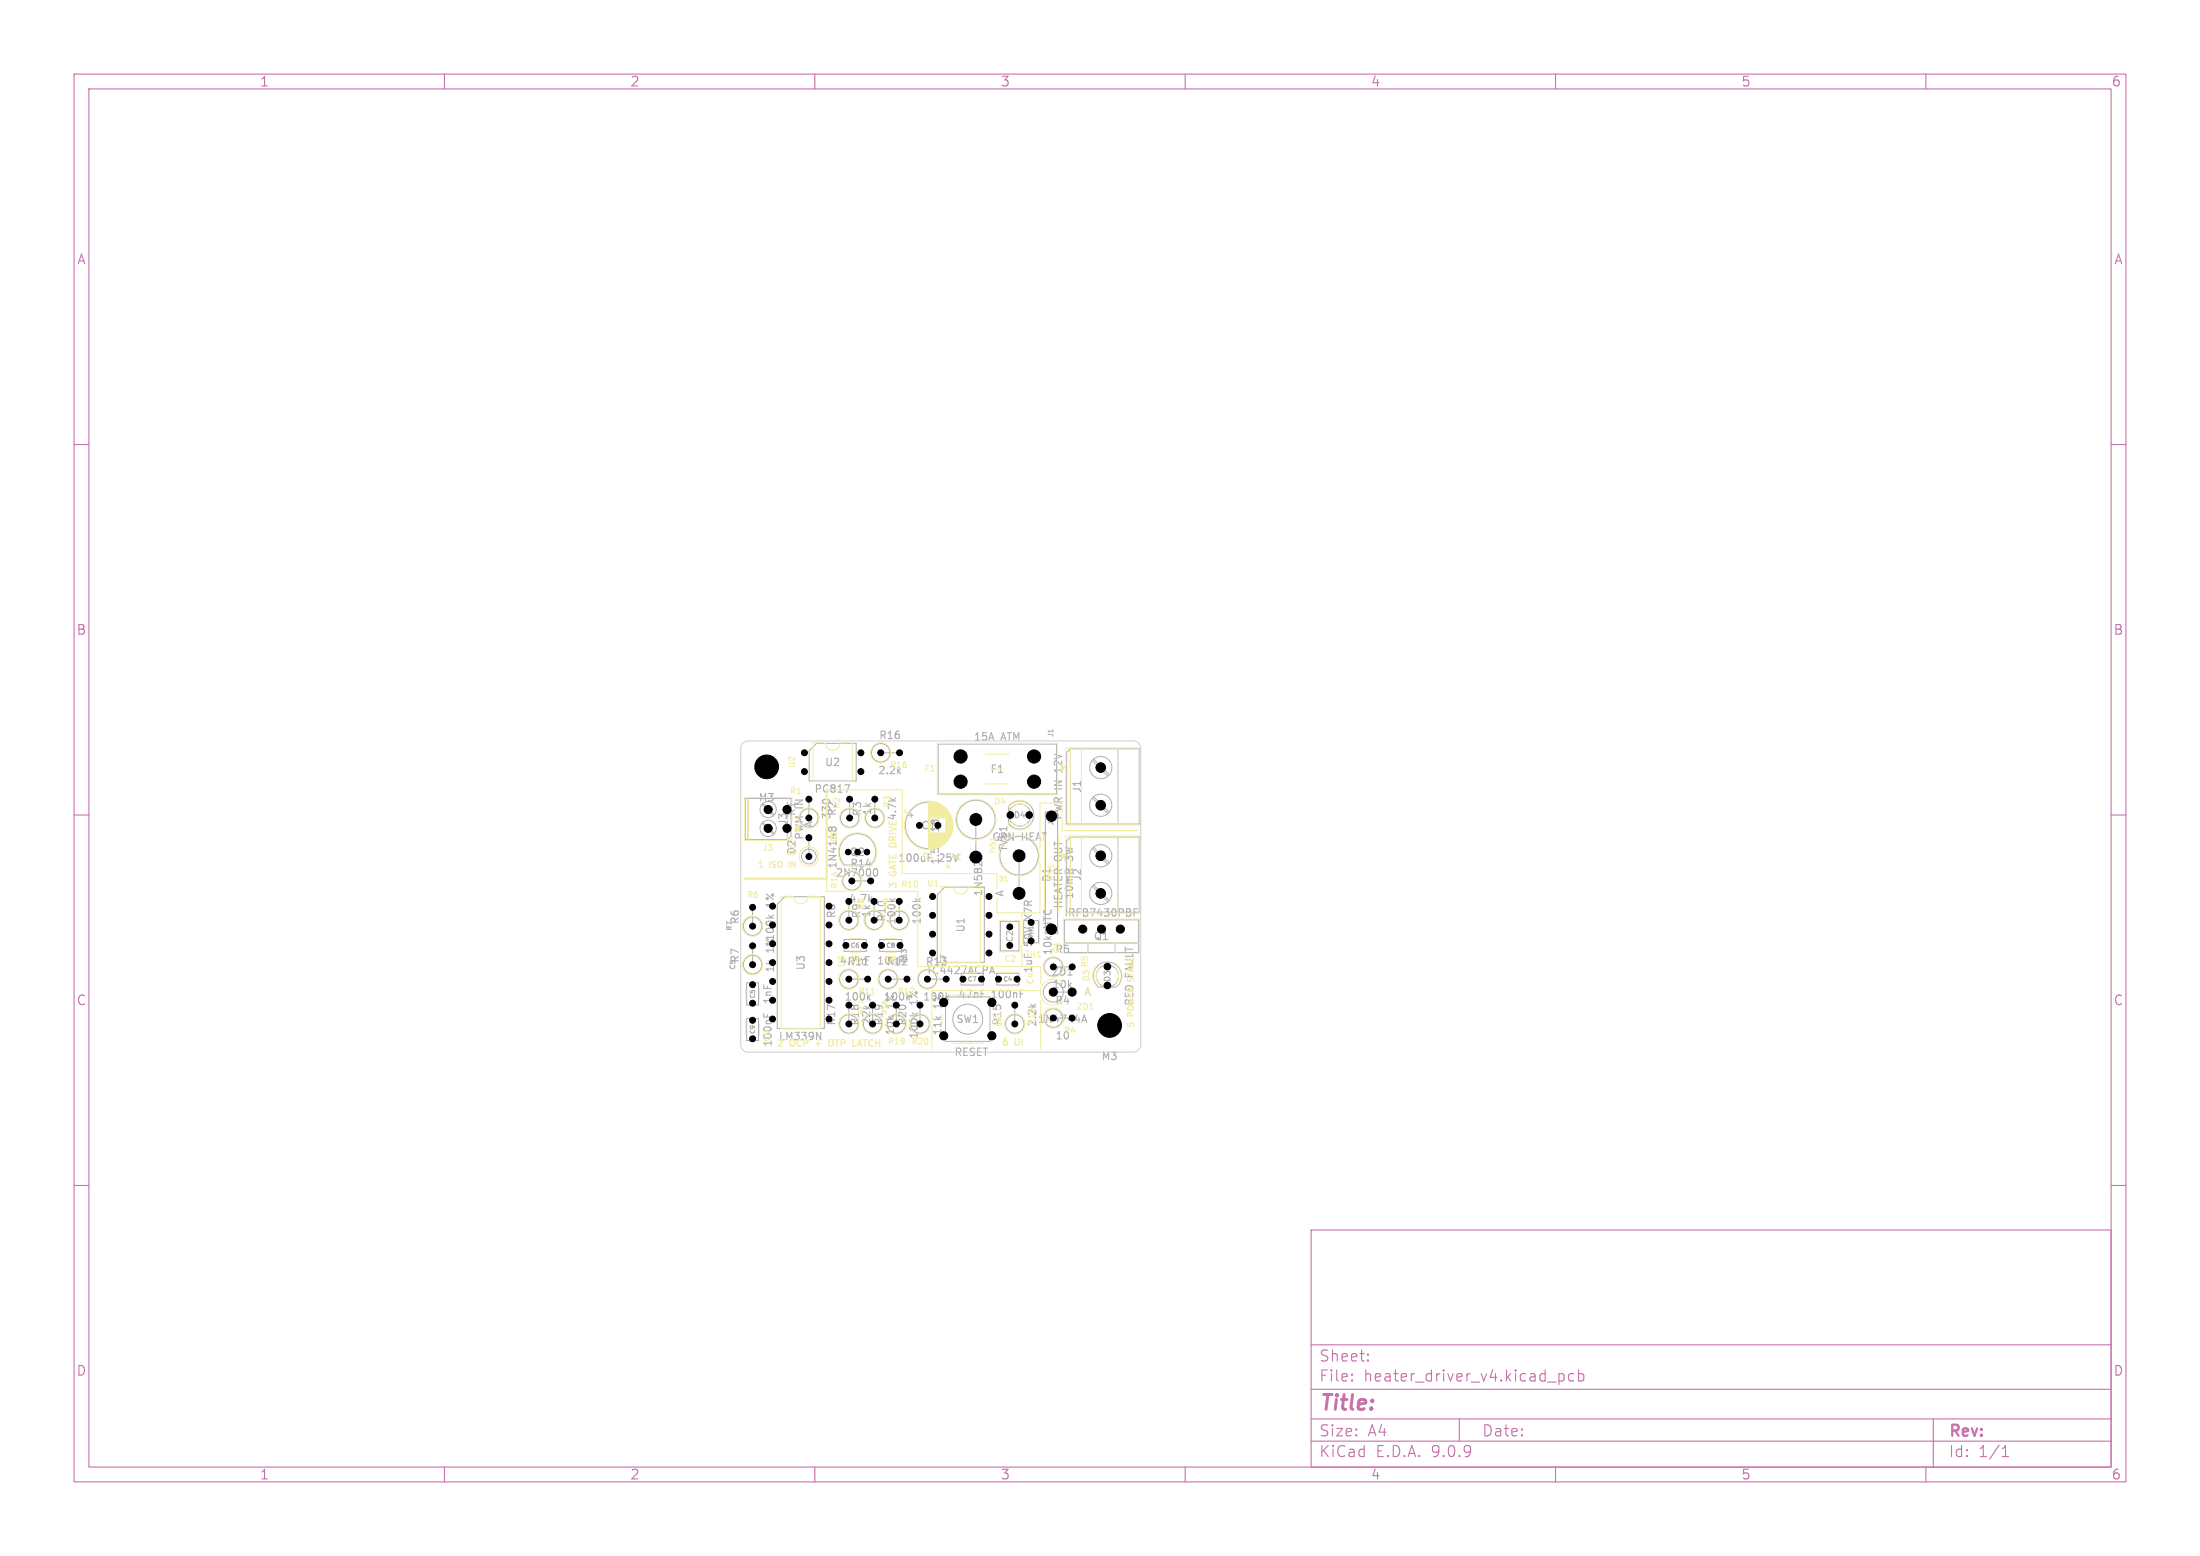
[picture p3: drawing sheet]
<svg xmlns="http://www.w3.org/2000/svg" width="297mm" height="210mm" viewBox="0 0 297 210" stroke-linecap="round" stroke-linejoin="round" font-family="sans-serif">
<g fill="none" stroke="#c872ab" stroke-width=".15">
<path d="M10 10h277v190h-277zM12 12h273v186h-273zM60 10v2M110 10v2M160 10v2M210 10v2M260 10v2M10 60h2M285 60h2M10 110h2M285 110h2M10 160h2"/>
<path d="M177 166h108v32h-108zM285 160h2M60 198v2M110 198v2M160 198v2M177 194.5h108M177 191.5h108M177 187.5h108M177 181.5h108M182.5 186.3h.1l-.1 .1M182.5 186.3v.1M182.5 185.5v.1"/>
<path d="M182.5 185.5h.1l-.1 .1M184.7 183.6v.1M184.7 183.6h-.1l.1 .1M184.7 182.8v.1M184.7 182.8h-.1l.1 .1M197 191.5v3M210 198v2M210.5 185.4v1.5M210.5 185.5l.4-.1 .3 .3v.4l-.2 .2-.1 .1-.4-.1M212.5 185.5l-.5-.1-.3 .3v.4l.2 .2 .1 .1 .5-.1M213.1 185.5l.4-.1 .3 .3v.4l-.1 .2-.2 .1-.4-.1M213.1 184.9v1.5"/>
<path d="M260 198v2M261 191.5v6.5M270.3 196.6h.9M270.3 195.5l.4-.4v1.5"/>
</g>
<g fill="none" stroke="#afafaf" stroke-width=".15">
<path d="M102.7 103v1M102.7 103.4h.6M103.3 103v1M103.7 104h.6M103.7 103.2l.3-.2v1M107.3 113.5v.7l-.7-.7-.2 .1-.1 .4M111.2 107.9h.6M112.3 111.8l-.2-.2-.1 .1-.1 .1v.3M112.3 111.8l.1-.1 .3-.1 .1 .1 .1 .3M112.3 111.8v.2M114 105.9h.7l-.4 1M118 117.3l.2-.1a.53 .53 0 0 1 .3 .5 .53 .53 0 0 1-.3 .5l-.2-.1"/>
<path d="M120.9 107.7l-.4 .3M121.3 104l.3 .4M126.4 109.8v.5M126.7 109.7l-1 .3 1 .4M132.5 115.3v.6l-.7-.6-.3 .2 .1 .3M144 117.3h.2M144.8 117.3l-.5 .3M103.1 136.8v.5M103.6 136.9v.4M103.8 123.5l.3 .4M104.4 123.5l-.4 .3M110.2 139.3l.6 1v-1"/>
<path d="M116.6 130.2h.5M116.9 129.6h.3M116.9 129.1h.5M117.2 134.6l.3 .4M117.4 121.3l.3 .4M117.7 121.1l-.4 .3M120.8 121.3l-.4 .3M122.5 134.6l.3 .4M123.2 136.7l.3 .4M123.6 121.3l.3 .4M123.8 136.7l-.4 .3M124.2 121.3l-.4 .3"/>
<path d="M127.8 134.6l.3 .4M128.1 134.3l-.4 .4M132.5 133.7h.4M133.7 131.1h.5M133.9 130.4l.4 1M137.7 134.1h.4M137.7 133.7h.5M139.2 135.5l.3 .4M139.8 135.5l-.4 .3M146 138l.4-1 .3 1M146.1 137.7h.5M149 137.9v1"/>
<path d="M149 138.3h.6M149.6 137.9v1M150 138l.4-.1 .2 .2-.6 .8h.6M153.1 123.1h.3M153.6 122.7h-.5v1"/>
</g>
<g fill="none" stroke="#afafaf" stroke-width=".14">
<path d="M100.6 107.8h6.2v5l-.5 .5h-5.7zM101 107.8v5.5M102.9 108.6l1.5 1.5M102.9 111.1l1.5 1.5M103 108.4l1.5 1.6M103 111l1.5 1.5M106.3 107.8v5.5M109.2 107.9v2.5M109.2 113.1v2.5M109.2 101.3l1-1h5.4v5.1h-6.4zM114.7 107.9v2.5M115 118.9h2.5"/>
<path d="M117.5 116.8h-3.5a2.48 2.48 0 0 1 0-3.6 2.48 2.48 0 0 1 3.5 0 2.48 2.48 0 0 1 0 3.6M118.1 107.9v2.5M118.9 101.6h2.5M122.7 110h.6M123 109.7v.6M126.6 100.4h16v6.8h-16zM131.7 110.6v5.1M136.4 108.6a1.9 1.9 0 0 1 2.7 .1 1.9 1.9 0 0 1-.2 2.8 1.9 1.9 0 0 1-2.7-.3v-2.4zM137.6 115.5v5.1M141.1 109.6h1.7v16.4h-1.7zM144 101.6l.5-.5h9.3v10.1h-9.8zM144 113.5l.5-.5h9.3v10.1h-9.8z"/>
<path d="M144.5 101.1v10.1M144.5 113v10.1M146 101.1v10.1M146 113v10.1M147.5 102.6l2.1 2.1M147.5 107.7l2.1 2.1M147.5 114.5l2.1 2.1M147.5 119.6l2.1 2.1M147.6 102.5l2.1 2.1M147.6 107.5l2.1 2.1M147.6 114.4l2.1 2.1M147.6 119.4l2.1 2.1"/>
<path d="M150.9 101.1v10.1M150.9 113v10.1M100.8 137.5h1.6v3h-1.6zM100.8 132.7h1.6v3h-1.6zM101.6 122.5v2.5M101.6 127.7v2.5M105.9 121h5.4v17.8h-6.4v-16.8zM113.9 126.8h3.1v1.6h-3.1zM114.6 132.2h2.5M114.6 121.7v2.5M114.6 135.7v2.5M117.8 135.7v2.5"/>
<path d="M118 121.7v2.5M118.7 126.8h3v1.6h-3zM119.9 132.2h2.5M121 135.7v2.5M121.4 121.7v2.5M124.2 135.7v2.5M125.2 132.2h2.5M126.5 120.7l1-1h5.4v10.2h-6.4zM127.6 134.6h6v6h-6zM129.7 131.4h3.1v1.6h-3.1zM134.5 131.4h3v1.6h-3zM135.1 124.4h2.5v4h-2.5z"/>
<path d="M137 135.7v2.5M138.2 124.3h2v3h-2zM142.2 137.4h2.5M142.2 133.9h2.5M142.2 130.5h2.5M143.7 124.2h10v4.4h-10zM143.7 127.3h10M146.9 127.3v1.3M148.2 130.3a1.9 1.9 0 0 1 2.7 .2 1.9 1.9 0 0 1-.2 2.7h-2.4a1.9 1.9 0 0 1-.1-2.9zM150.6 127.3v1.3"/>
<circle cx="103.7" cy="109.3" r="1.1"/>
<circle cx="103.7" cy="111.8" r="1.1"/>
<circle cx="109.2" cy="115.6" r="1"/>
<circle cx="109.2" cy="110.4" r="1.25"/>
<circle cx="114.7" cy="110.4" r="1.25"/>
<circle cx="115" cy="118.9" r="1.25"/>
<circle cx="118.1" cy="110.4" r="1.25"/>
<circle cx="118.9" cy="101.6" r="1.25"/>
<circle cx="125.4" cy="111.4" r="3.1"/>
<circle cx="131.7" cy="110.6" r="2.6"/>
<circle cx="137.6" cy="115.5" r="2.6"/>
<circle cx="137.7" cy="110" r="1.5"/>
<circle cx="148.6" cy="115.5" r="1.5"/>
<circle cx="148.6" cy="103.6" r="1.5"/>
<circle cx="148.6" cy="108.7" r="1.5"/>
<circle cx="101.6" cy="125" r="1.25"/>
<circle cx="101.6" cy="130.2" r="1.25"/>
<circle cx="114.6" cy="138.2" r="1.25"/>
<circle cx="114.6" cy="124.2" r="1.25"/>
<circle cx="114.6" cy="132.1" r="1.25"/>
<circle cx="117.8" cy="138.2" r="1.25"/>
<circle cx="118" cy="124.2" r="1.25"/>
<circle cx="119.9" cy="132.1" r="1.25"/>
<circle cx="121" cy="138.2" r="1.25"/>
<circle cx="121.4" cy="124.2" r="1.25"/>
<circle cx="124.2" cy="138.2" r="1.25"/>
<circle cx="125.2" cy="132.1" r="1.25"/>
<circle cx="130.6" cy="137.6" r="2.02"/>
<circle cx="137" cy="138.2" r="1.25"/>
<circle cx="142.2" cy="137.4" r="1.25"/>
<circle cx="142.2" cy="130.5" r="1.25"/>
<circle cx="142.2" cy="133.9" r="1.35"/>
<circle cx="148.6" cy="120.6" r="1.5"/>
<circle cx="149.5" cy="131.7" r="1.5"/>
</g>
<path d="M111.6 106.6v12h-11.1" fill="none" stroke="#f2eda1" stroke-width=".3"/>
<path d="M111.6 106.6h10.2v2.7M111.6 118.6v1.7h2.6M121.8 109.8v8.1h12.8v2.1M140.4 116.4v6.8h-5.8v-2M143.4 108.4h-3v6.2M143.4 110.7v1.4h10.2M115.8 120.3h8.1v10.2h16.6v2.3M125.8 138.4v3.1M137.9 123.2v.7M137.9 127.6v2.9M140.2 133.7h-14.4v4.2M140.5 135v6.6" fill="none" stroke="#f2eda1" stroke-width=".15"/>
<path d="M112.3 140.3a.3 .3 0 0 0-.4 .3v.3a.3 .3 0 0 0 .4 .3M115.8 140.9h.5M116 140.3l-.3 .9" fill="none" stroke="#f2eda1" stroke-width=".18"/>
<g fill="none" stroke="#f2eda1" stroke-width=".14">
<path d="M101 107.6v5.8M106.3 107.6v.6M106.3 112.8v.6M106.9 108.2v-.6h-6.4v5.8h6.4v-.6M109.2 109h.1M109.2 114.2v.1M109.8 100.3h1.6a1 1 0 0 0 1 1 1 1 0 0 0 1-1h1.7v5.2h-5.3zM113.9 116.8a2.6 2.6 0 0 1 0-3.6 2.6 2.6 0 0 1 3.7 0 2.6 2.6 0 0 1 0 3.6M114 116.9h3.6M114.7 109h.1M120.3 101.6h.1M121.9 109.6h.6"/>
<path d="M122.2 109.2v.7M125.4 108.2v6.4M125.5 108.2v6.4M125.6 108.2v6.4M125.6 108.2v2.2M125.7 108.2v2.2M125.8 108.2v2.2M125.9 108.2v2.2M126 108.2v2.2M126.1 108.3v2.1M126.2 108.3v2.1M126.3 108.3v2.1"/>
<path d="M126.4 108.3v2.1M126.4 108.4v2M126.5 108.4v2M126.5 100.3h16.2v7h-16.2zM126.6 108.4v2M126.7 108.4v2M126.7 108.5v1.9M126.8 108.5v1.9M126.9 108.5v1.9M126.9 108.6v1.8M127 108.6v1.8M127.1 119.7h1.6a1 1 0 0 0 1 1 1 1 0 0 0 1-1h1.7v10.3h-5.3z"/>
<path d="M127.1 108.7v1.7M127.2 108.7v1.7M127.2 108.8v1.6M127.3 108.8v1.6M127.4 108.9v1.5M127.5 109v1.4M127.5 112.4v1.5M127.5 112.4v1.4M127.6 109v1.4M127.6 112.4v1.4M127.6 109.1v1.3M127.6 112.4v1.3"/>
<path d="M127.7 109.1v4.6M127.7 109.2v4.4M127.8 109.2v4.4M127.8 109.3v4.2M127.9 109.4v4M128 109.5v3.8M128.1 109.6v3.6M128.1 109.7v3.4M128.2 109.8v3.2M128.2 109.9v3M128.3 110v2.8M128.3 110.1v2.7"/>
<path d="M128.4 110.1v2.6M128.4 110.2v2.4M128.5 110.3v2.2M128.5 110.5v1.8M128.5 110.6v1.6M128.6 110.8v1.2M128.6 111v.8M131.7 113.3v.5M133 101.8h3.2M133 105.8h3.2M136.1 108.9a1.41 1.41 0 0 1 1.1-.8 1.99 1.99 0 0 1 2.1 .8M136.1 111.1a1.39 1.39 0 0 0 1 .8 1.99 1.99 0 0 0 2.2-.8"/>
<path d="M136.6 108.9a1.5 1.5 0 0 1 2.1 0M136.6 111.1a1.5 1.5 0 0 0 2.1 0M137.6 118.2v.5M141 112.8v10M142.9 112.8v10M143.9 103.3v-2.4h10v10.4h-10v-7.4M143.9 115.2v-2.4h10v10.4h-10v-7.4M144.5 100.9v10.4M144.5 112.8v10.4M146 100.9v10.4M146 112.8v10.4M150.9 100.9v10.4"/>
<path d="M150.9 112.8v10.4M100.7 133.4v1.5M100.7 138.2v1.5M101.6 123.6h.1M101.6 128.8h.1M102.5 133.4v1.5M102.5 138.2v1.5M105.5 121h1.6a1 1 0 0 0 1 1 1 1 0 0 0 1-1h1.7v17.9h-5.3zM114.6 122.8h.1M114.6 136.8h.1M114.7 126.7h1.5M114.7 128.5h1.5"/>
<path d="M116 132.2h.1M117.6 134.2h.5M119.5 126.7h1.5M119.5 128.5h1.5M121 136.8h.1M121.3 132.2h.1M124.2 136.8h.1M127.1 136.8v1.5M128.4 134.3h4.5M130.5 133.1h1.5M135.3 131.2h1.5M135.3 133.1h1.5"/>
<path d="M135.8 124.2h-.9v4.3h.9M136.9 124.2h.8v4.3h-.8M137 136.8h.1M138.1 124.1v3.3M140.2 124.1h.1v3.3h-.1M143.5 132.7a1.75 1.75 0 0 0-2.5 0 1.75 1.75 0 0 0 0 2.4 1.75 1.75 0 0 0 2.5 0M143.6 124h10.2v4.7h-10.2zM143.6 127.3h10.2M146.9 127.3v1.4M148.4 130.1a1.99 1.99 0 0 0-.1 3.2h.1M148.4 130.7a1.5 1.5 0 0 0 0 2.1M150.6 127.3v1.4"/>
<path d="M150.6 130.1a1.99 1.99 0 0 1 .1 3.2h-.1M150.6 130.7a1.5 1.5 0 0 1 0 2.1M128.4 140.8h4.5"/>
<circle cx="109.2" cy="115.6" r="1.33"/>
<circle cx="109.2" cy="110.4" r="1.37"/>
<circle cx="114.7" cy="110.4" r="1.37"/>
<circle cx="115" cy="118.9" r="1.37"/>
<circle cx="118.1" cy="110.4" r="1.37"/>
<circle cx="118.9" cy="101.6" r="1.37"/>
<circle cx="125.4" cy="111.4" r="3.3"/>
<circle cx="131.7" cy="110.6" r="2.72"/>
<circle cx="137.6" cy="115.5" r="2.72"/>
<circle cx="101.6" cy="130.2" r="1.37"/>
<circle cx="101.6" cy="125" r="1.37"/>
<circle cx="114.6" cy="124.2" r="1.37"/>
<circle cx="114.6" cy="138.2" r="1.37"/>
<circle cx="114.6" cy="132.1" r="1.37"/>
<circle cx="117.8" cy="138.2" r="1.37"/>
<circle cx="118" cy="124.2" r="1.37"/>
<circle cx="119.9" cy="132.1" r="1.37"/>
<circle cx="121" cy="138.2" r="1.37"/>
<circle cx="121.4" cy="124.2" r="1.37"/>
<circle cx="124.2" cy="138.2" r="1.37"/>
<circle cx="125.2" cy="132.1" r="1.37"/>
<circle cx="137" cy="138.2" r="1.37"/>
<circle cx="142.2" cy="130.5" r="1.37"/>
<circle cx="142.2" cy="137.4" r="1.37"/>
</g>
<path d="M100.3 100.3l.4-.2 .3-.1h52a1 1 0 0 1 1 1v40a1 1 0 0 1-1 1h-52a1 1 0 0 1-1-1v-40l.1-.3z" fill="none" stroke="#d0d2cd" stroke-width=".14"/>
<g fill="#000" stroke="#000" stroke-width=".14">
<circle cx="103.5" cy="103.5" r="1.6"/>
<circle cx="103.7" cy="111.8" r=".55"/>
<circle cx="103.7" cy="109.3" r=".55"/>
<circle cx="106.2" cy="109.3" r=".55"/>
<circle cx="106.2" cy="111.8" r=".55"/>
<circle cx="108.6" cy="104.1" r=".4"/>
<circle cx="108.6" cy="101.6" r=".4"/>
<circle cx="109.2" cy="110.4" r=".4"/>
<circle cx="109.2" cy="107.9" r=".4"/>
<circle cx="109.2" cy="115.6" r=".4"/>
<circle cx="109.2" cy="113.1" r=".4"/>
<circle cx="114.5" cy="115" r=".37"/>
<circle cx="114.7" cy="107.9" r=".4"/>
<circle cx="114.7" cy="110.4" r=".4"/>
<circle cx="115" cy="118.9" r=".4"/>
<circle cx="116.2" cy="104.1" r=".4"/>
<circle cx="116.2" cy="101.6" r=".4"/>
<circle cx="117" cy="115" r=".37"/>
<circle cx="117.5" cy="118.9" r=".4"/>
<circle cx="118.1" cy="110.4" r=".4"/>
<circle cx="118.1" cy="107.9" r=".4"/>
<circle cx="118.9" cy="101.6" r=".4"/>
<circle cx="121.4" cy="101.6" r=".4"/>
<circle cx="124.1" cy="111.4" r=".4"/>
<circle cx="129.7" cy="102.1" r=".89"/>
<circle cx="129.7" cy="105.5" r=".89"/>
<circle cx="131.7" cy="110.6" r=".8"/>
<circle cx="131.7" cy="115.7" r=".8"/>
<circle cx="136.4" cy="110" r=".45"/>
<circle cx="137.6" cy="115.5" r=".8"/>
<circle cx="138.9" cy="110" r=".45"/>
<circle cx="139.6" cy="102.1" r=".89"/>
<circle cx="139.6" cy="105.5" r=".89"/>
<circle cx="141.9" cy="110.2" r=".7"/>
<circle cx="148.6" cy="103.6" r=".65"/>
<circle cx="148.6" cy="108.7" r=".65"/>
<circle cx="148.6" cy="115.5" r=".65"/>
<circle cx="101.6" cy="130.2" r=".4"/>
<circle cx="101.6" cy="132.9" r=".4"/>
<circle cx="101.6" cy="127.7" r=".4"/>
<circle cx="101.6" cy="137.7" r=".4"/>
<circle cx="101.6" cy="135.4" r=".4"/>
<circle cx="101.6" cy="122.5" r=".4"/>
<circle cx="101.6" cy="125" r=".4"/>
<circle cx="104.3" cy="132.5" r=".4"/>
<circle cx="111.9" cy="129.9" r=".4"/>
<circle cx="111.9" cy="124.8" r=".4"/>
<circle cx="111.9" cy="135" r=".4"/>
<circle cx="111.9" cy="127.4" r=".4"/>
<circle cx="111.9" cy="132.5" r=".4"/>
<circle cx="114.2" cy="127.6" r=".4"/>
<circle cx="114.6" cy="138.2" r=".4"/>
<circle cx="114.6" cy="135.7" r=".4"/>
<circle cx="114.6" cy="132.2" r=".4"/>
<circle cx="114.6" cy="124.2" r=".4"/>
<circle cx="116.7" cy="127.6" r=".4"/>
<circle cx="117.1" cy="132.2" r=".4"/>
<circle cx="117.8" cy="135.7" r=".4"/>
<circle cx="117.8" cy="138.2" r=".4"/>
<circle cx="118" cy="121.7" r=".4"/>
<circle cx="118" cy="124.2" r=".4"/>
<circle cx="119" cy="127.6" r=".4"/>
<circle cx="119.9" cy="132.2" r=".4"/>
<circle cx="121.4" cy="121.7" r=".4"/>
<circle cx="121.4" cy="124.2" r=".4"/>
<circle cx="121.5" cy="127.6" r=".4"/>
<circle cx="122.4" cy="132.2" r=".4"/>
<circle cx="124.2" cy="135.7" r=".4"/>
<circle cx="125.2" cy="132.2" r=".4"/>
<circle cx="125.9" cy="128.6" r=".4"/>
<circle cx="125.9" cy="121" r=".4"/>
<circle cx="125.9" cy="123.5" r=".4"/>
<circle cx="125.9" cy="126.1" r=".4"/>
<circle cx="127.4" cy="139.8" r=".55"/>
<circle cx="127.4" cy="135.3" r=".55"/>
<circle cx="127.7" cy="132.2" r=".4"/>
<circle cx="130" cy="132.2" r=".4"/>
<circle cx="132.5" cy="132.2" r=".4"/>
<circle cx="133.5" cy="128.6" r=".4"/>
<circle cx="133.5" cy="123.5" r=".4"/>
<circle cx="133.5" cy="126.1" r=".4"/>
<circle cx="133.5" cy="121" r=".4"/>
<circle cx="133.9" cy="139.8" r=".55"/>
<circle cx="133.9" cy="135.3" r=".55"/>
<circle cx="134.8" cy="132.2" r=".4"/>
<circle cx="136.3" cy="125.1" r=".4"/>
<circle cx="136.3" cy="127.6" r=".4"/>
<circle cx="137" cy="135.7" r=".4"/>
<circle cx="137" cy="138.2" r=".4"/>
<circle cx="137.3" cy="132.2" r=".4"/>
<circle cx="137.6" cy="120.6" r=".8"/>
<circle cx="139.2" cy="124.5" r=".4"/>
<circle cx="141.9" cy="125.4" r=".7"/>
<circle cx="142.2" cy="133.9" r=".55"/>
<circle cx="142.2" cy="130.5" r=".4"/>
<circle cx="144.7" cy="133.9" r=".55"/>
<circle cx="144.7" cy="130.5" r=".4"/>
<circle cx="146.2" cy="125.4" r=".55"/>
<circle cx="148.6" cy="120.6" r=".65"/>
<circle cx="148.7" cy="125.4" r=".55"/>
<circle cx="149.5" cy="133" r=".45"/>
<circle cx="149.5" cy="130.5" r=".45"/>
<circle cx="149.8" cy="138.4" r="1.6"/>
<circle cx="151.2" cy="125.4" r=".55"/>
<circle cx="101.6" cy="140.2" r=".4"/>
</g>
<text font-size="2.8" fill="#c872ab" x="178" y="190.9">Title:</text>
<g font-size="2.1" fill="#c872ab">
<text x="178" y="184">Sheet:</text>
<text x="178" y="186.7">File:</text>
<text x="184.1" y="186.7">heater_driver_v4.kicad_pcb</text>
<text x="178" y="196.9">KiCad</text>
<text x="178" y="194.1">Size:</text>
<text x="184.7" y="194.1">A4</text>
<text x="185.7" y="196.9">E.D.A.</text>
<text x="193.3" y="196.9">9.0.9</text>
<text x="200" y="194.1">Date:</text>
<text x="263" y="194.3">Rev:</text>
<text x="263" y="196.9">Id:</text>
<text x="267.1" y="196.9">1/1</text>
</g>
<g font-size="1.8" fill="#c872ab">
<text x="35" y="11.9">1</text>
<text x="85" y="11.9">2</text>
<text x="135" y="11.9">3</text>
<text x="185" y="11.9">4</text>
<text x="235" y="11.9">5</text>
<text x="285" y="11.9">6</text>
<text x="10.3" y="35.9">A</text>
<text x="285.4" y="35.9">A</text>
<text x="10.3" y="85.9">B</text>
<text x="285.3" y="85.9">B</text>
<text x="10.3" y="135.9">C</text>
<text x="285.3" y="135.9">C</text>
<text x="10.3" y="185.9">D</text>
<text x="285.3" y="185.9">D</text>
<text x="35" y="199.9">1</text>
<text x="85" y="199.9">2</text>
<text x="135" y="199.9">3</text>
<text x="185" y="199.9">4</text>
<text x="235" y="199.9">5</text>
<text x="285" y="199.9">6</text>
</g>
<g font-size="1.4" fill="#afafaf">
<text x="118.6" y="100">R16</text>
<text x="131.4" y="100.2">15A</text>
<text x="135.1" y="100.2">ATM</text>
<text x="109.9" y="107.2">PC817</text>
<text x="111.3" y="103.6">U2</text>
<text x="118.4" y="104.7">2.2k</text>
<text x="146.1" y="107.1" transform="rotate(-90 146.1 107.1)">J1</text>
<text x="102.3" y="108.4">M3</text>
<text x="107.6" y="110.2" transform="rotate(-90 107.6 110.2)">R1</text>
<text x="109.9" y="111.8" transform="rotate(-90 109.9 111.8)">A</text>
<text x="112.3" y="110.7" transform="rotate(-90 112.3 110.7)">330</text>
<text x="113.1" y="110.2" transform="rotate(-90 113.1 110.2)">R2</text>
<text x="116.5" y="110.2" transform="rotate(-90 116.5 110.2)">R3</text>
<text x="124.3" y="112.1">C1</text>
<text x="133.9" y="113.7">GRN HEAT</text>
<text x="113.1" y="117.4" transform="rotate(-90 113.1 117.4)">1N4148</text>
<text x="114.7" y="117.3">R14</text>
<text x="126.8" y="116.5">25V</text>
<text x="136.2" y="115" transform="rotate(-90 136.2 115)">TVS1</text>
<text x="145.1" y="116.2" transform="rotate(-90 145.1 116.2)">3W</text>
<text x="146.1" y="119" transform="rotate(-90 146.1 119)">J2</text>
<text x="100" y="124.8" transform="rotate(-90 100 124.8)">R6</text>
<text x="116.4" y="124" transform="rotate(-90 116.4 124)">R9</text>
<text x="119.8" y="124.5" transform="rotate(-90 119.8 124.5)">R10</text>
<text x="124.5" y="124.9" transform="rotate(-90 124.5 124.9)">100k</text>
<text x="130.4" y="125.9" transform="rotate(-90 130.4 125.9)">U1</text>
<text x="132.8" y="121.1" transform="rotate(-90 132.8 121.1)">1N5822</text>
<text x="135.7" y="121.1" transform="rotate(-90 135.7 121.1)">A</text>
<text x="142.2" y="125.3" transform="rotate(-90 142.2 125.3)">NTC</text>
<text x="143.6" y="123.9">IRFB7430PBF</text>
<text x="145.1" y="121.5" transform="rotate(-90 145.1 121.5)">10mR</text>
<text x="100" y="130" transform="rotate(-90 100 130)">R7</text>
<text x="108.8" y="131" transform="rotate(-90 108.8 131)">U3</text>
<text x="114.3" y="130.5">R11</text>
<text x="118.3" y="130.4">10nF</text>
<text x="119.6" y="130.5">R12</text>
<text x="124.9" y="130.5">R13</text>
<text x="139.5" y="131.4" transform="rotate(-90 139.5 131.4)">1uF</text>
<text x="142.2" y="129" transform="rotate(-90 142.2 129)">10k</text>
<text x="142.4" y="128.9">R5</text>
<text x="147.6" y="127.1">Q1</text>
<text x="153.2" y="131.9" transform="rotate(-90 153.2 131.9)">FAULT</text>
<text x="113.9" y="135.2">100k</text>
<text x="119.2" y="135.2">100k</text>
<text x="124.1" y="135.6" transform="rotate(-90 124.1 135.6)">1%</text>
<text x="124.5" y="135.2">100k</text>
<text x="127.3" y="136.1" transform="rotate(-90 127.3 136.1)">1%</text>
<text x="129.3" y="134.9">47nF</text>
<text x="133.6" y="134.9">100nF</text>
<text x="142" y="133.6">10k</text>
<text x="142.4" y="135.8">R4</text>
<text x="105.1" y="140.6">LM339N</text>
<text x="116.2" y="138.5" transform="rotate(-90 116.2 138.5)">R18</text>
<text x="119.4" y="138.5" transform="rotate(-90 119.4 138.5)">R19</text>
<text x="122.6" y="138.5" transform="rotate(-90 122.6 138.5)">R20</text>
<text x="127.3" y="139.8" transform="rotate(-90 127.3 139.8)">11k</text>
<text x="128.8" y="142.7">RESET</text>
<text x="129" y="138.3">SW1</text>
<text x="140.1" y="138.7" transform="rotate(-90 140.1 138.7)">2.2k</text>
<text x="142.4" y="140.5">10</text>
<text x="148.6" y="143.3">M3</text>
</g>
<g font-size="1.4" fill="#f2eda1">
<text x="133.6" y="104.5">F1</text>
<text x="143.6" y="104.1" transform="rotate(-90 143.6 104.1)">12V</text>
<text x="106.4" y="111.5" transform="rotate(-90 106.4 111.5)">J3</text>
<text x="108.6" y="113.4" transform="rotate(-90 108.6 113.4)">PWM IN</text>
<text x="117.8" y="110.1" transform="rotate(-90 117.8 110.1)">1k</text>
<text x="121.2" y="110.9" transform="rotate(-90 121.2 110.9)">4.7k</text>
<text x="143.6" y="110.7" transform="rotate(-90 143.6 110.7)">PWR IN</text>
<text x="112.7" y="118.5">2N7000</text>
<text x="121.2" y="116.5">100uF</text>
<text x="129.9" y="116.2" transform="rotate(-90 129.9 116.2)">A</text>
<text x="142" y="119.1" transform="rotate(-90 142 119.1)">D1</text>
<text x="117.7" y="123.9" transform="rotate(-90 117.7 123.9)">1k</text>
<text x="121.1" y="124.9" transform="rotate(-90 121.1 124.9)">100k</text>
<text x="139.5" y="123.9" transform="rotate(-90 139.5 123.9)">X7R</text>
<text x="143.6" y="122.7" transform="rotate(-90 143.6 122.7)">HEATER OUT</text>
<text x="124.9" y="131.7">TC4427ACPA</text>
<text x="141.9" y="131.9">ZD1</text>
<text x="146.3" y="134.6">A</text>
<text x="153.2" y="135.9" transform="rotate(-90 153.2 135.9)">RED</text>
<text x="117.7" y="138.4" transform="rotate(-90 117.7 138.4)">22k</text>
<text x="135.4" y="138.5" transform="rotate(-90 135.4 138.5)">R15</text>
</g>
<g font-size="1.4">
<text x="114.6" y="115.7">Q2</text>
<text x="127" y="116.8" transform="rotate(-90 127 116.8)">1.5KE18A</text>
<text x="104.7" y="122.4" transform="rotate(-90 104.7 122.4)">1%</text>
<text x="113" y="124" transform="rotate(-90 113 124)">R8</text>
<text x="114.5" y="122">4.7k</text>
<text x="104.7" y="131.4" transform="rotate(-90 104.7 131.4)">1k</text>
<text x="104.7" y="128.6" transform="rotate(-90 104.7 128.6)">1%100k</text>
<text x="139.5" y="127.7" transform="rotate(-90 139.5 127.7)">50V</text>
<text x="104.4" y="135.6" transform="rotate(-90 104.4 135.6)">1nF</text>
<text x="120.9" y="136.1" transform="rotate(-90 120.9 136.1)">1%</text>
<text x="104.4" y="141.4" transform="rotate(-90 104.4 141.4)">100nF</text>
<text x="113" y="138.5" transform="rotate(-90 113 138.5)">R17</text>
<text x="120.9" y="139.8" transform="rotate(-90 120.9 139.8)">10k</text>
<text x="124.1" y="140.3" transform="rotate(-90 124.1 140.3)">100k</text>
<text x="140" y="138.3">1N4744A</text>
</g>
<g font-size="1.3" fill="#f2eda1">
<text x="121.3" y="118.2" transform="rotate(-90 121.3 118.2)">GATE DRIVE</text>
<text x="121.3" y="120.1" transform="rotate(-90 121.3 120.1)">3</text>
<text x="104.8" y="141.5">2</text>
<text x="106.7" y="141.5">OCP</text>
<text x="110.5" y="141.5">+</text>
<text x="112.6" y="141.5">OTP</text>
<text x="116.2" y="141.5">LATCH</text>
<text x="135.1" y="141.4">6</text>
<text x="137" y="141.4">UI</text>
</g>
<g font-size="1.1" fill="#f2eda1">
<text x="106.6" y="107.3">R1</text>
<text x="107.5" y="103.7" transform="rotate(-90 107.5 103.7)">U2</text>
<text x="120.1" y="103.8">R16</text>
<text x="124.7" y="104.3">F1</text>
<text x="113.2" y="113.7" transform="rotate(-90 113.2 113.7)">Q2</text>
<text x="113.5" y="109.2" transform="rotate(-90 113.5 109.2)">R2</text>
<text x="120.3" y="109" transform="rotate(-90 120.3 109)">R3</text>
<text x="134.1" y="108.7">D4</text>
<text x="102.2" y="117.3">1</text>
<text x="102.9" y="115">J3</text>
<text x="103.9" y="117.3">ISO</text>
<text x="106.8" y="117.3">IN</text>
<text x="107.5" y="115.6" transform="rotate(-90 107.5 115.6)">D2</text>
<text x="121.6" y="119.9">R10</text>
<text x="124.4" y="116.1">C1</text>
<text x="125.1" y="119.8">U1</text>
<text x="142.5" y="119" transform="rotate(-90 142.5 119)">RS1</text>
<text x="100.8" y="121.3">R6</text>
<text x="113.2" y="120" transform="rotate(-90 113.2 120)">R14</text>
<text x="116.8" y="122.8" transform="rotate(-90 116.8 122.8)">R8</text>
<text x="120.2" y="122.8" transform="rotate(-90 120.2 122.8)">R9</text>
<text x="114.2" y="130.6" transform="rotate(-90 114.2 130.6)">U3</text>
<text x="114.6" y="130.1">C6</text>
<text x="119.4" y="130.1">C8</text>
<text x="135.5" y="130">C2</text>
<text x="138.3" y="129.4">TH1</text>
<text x="143.2" y="128.8" transform="rotate(-90 143.2 128.8)">Q1</text>
<text x="115.8" y="134.4">R11</text>
<text x="121.1" y="134.4">R12</text>
<text x="139.7" y="132.9" transform="rotate(-90 139.7 132.9)">C4</text>
<text x="145.3" y="136.4">ZD1</text>
<text x="147.2" y="132.5" transform="rotate(-90 147.2 132.5)">D3 R5</text>
<text x="153.3" y="137.1" transform="rotate(-90 153.3 137.1)">POWER</text>
<text x="153.3" y="132.1" transform="rotate(-90 153.3 132.1)">STAGE</text>
<text x="104.1" y="140.7" transform="rotate(-90 104.1 140.7)">C9</text>
<text x="119.8" y="141.1">R19</text>
<text x="123" y="141.1">R20</text>
<text x="139.8" y="138.4" transform="rotate(-90 139.8 138.4)">R15</text>
<text x="143.6" y="139.6">R4</text>
<text x="153.3" y="138.8" transform="rotate(-90 153.3 138.8)">5</text>
</g>
<g font-size="1.1" fill="#afafaf">
<text x="136.8" y="110.6">D4</text>
<text x="136.9" y="127.2" transform="rotate(-90 136.9 127.2)">C2</text>
<text x="150.1" y="132.6" transform="rotate(-90 150.1 132.6)">D3</text>
</g>
<text font-size="1" fill="#f2eda1" x="127.5" y="117.5">4</text>
<g font-size=".9" fill="#afafaf">
<text x="142.3" y="99.6" transform="rotate(-90 142.3 99.6)">J1</text>
<text x="142.3" y="111.5" transform="rotate(-90 142.3 111.5)">J2</text>
<text x="98.9" y="125.7" transform="rotate(-90 98.9 125.7)">R7</text>
<text x="99.4" y="130.9" transform="rotate(-90 99.4 130.9)">C5</text>
<text x="122.5" y="130" transform="rotate(-90 122.5 130)">R13</text>
<text x="127.8" y="130.2" transform="rotate(-90 127.8 130.2)">C7</text>
</g>
<g font-size=".9" fill="#f2eda1">
<text x="134.5" y="115.4" transform="rotate(-90 134.5 115.4)">TVS1</text>
<text x="134.8" y="119.1">D1</text>
<text x="116.7" y="137" transform="rotate(-90 116.7 137)">R17</text>
<text x="119.9" y="137" transform="rotate(-90 119.9 137)">R18</text>
<text x="135.3" y="138.6" transform="rotate(-90 135.3 138.6)">SW1</text>
</g>
<g font-size=".8" fill="#afafaf">
<text x="114.8" y="128">C6</text>
<text x="119.6" y="128">C8</text>
<text x="139.6" y="126.7" transform="rotate(-90 139.6 126.7)">TH1</text>
<text x="102" y="134.8" transform="rotate(-90 102 134.8)">C5</text>
<text x="130.6" y="132.6">C7</text>
<text x="135.4" y="132.6">C4</text>
<text x="102" y="139.6" transform="rotate(-90 102 139.6)">C9</text>
</g>
</svg>
